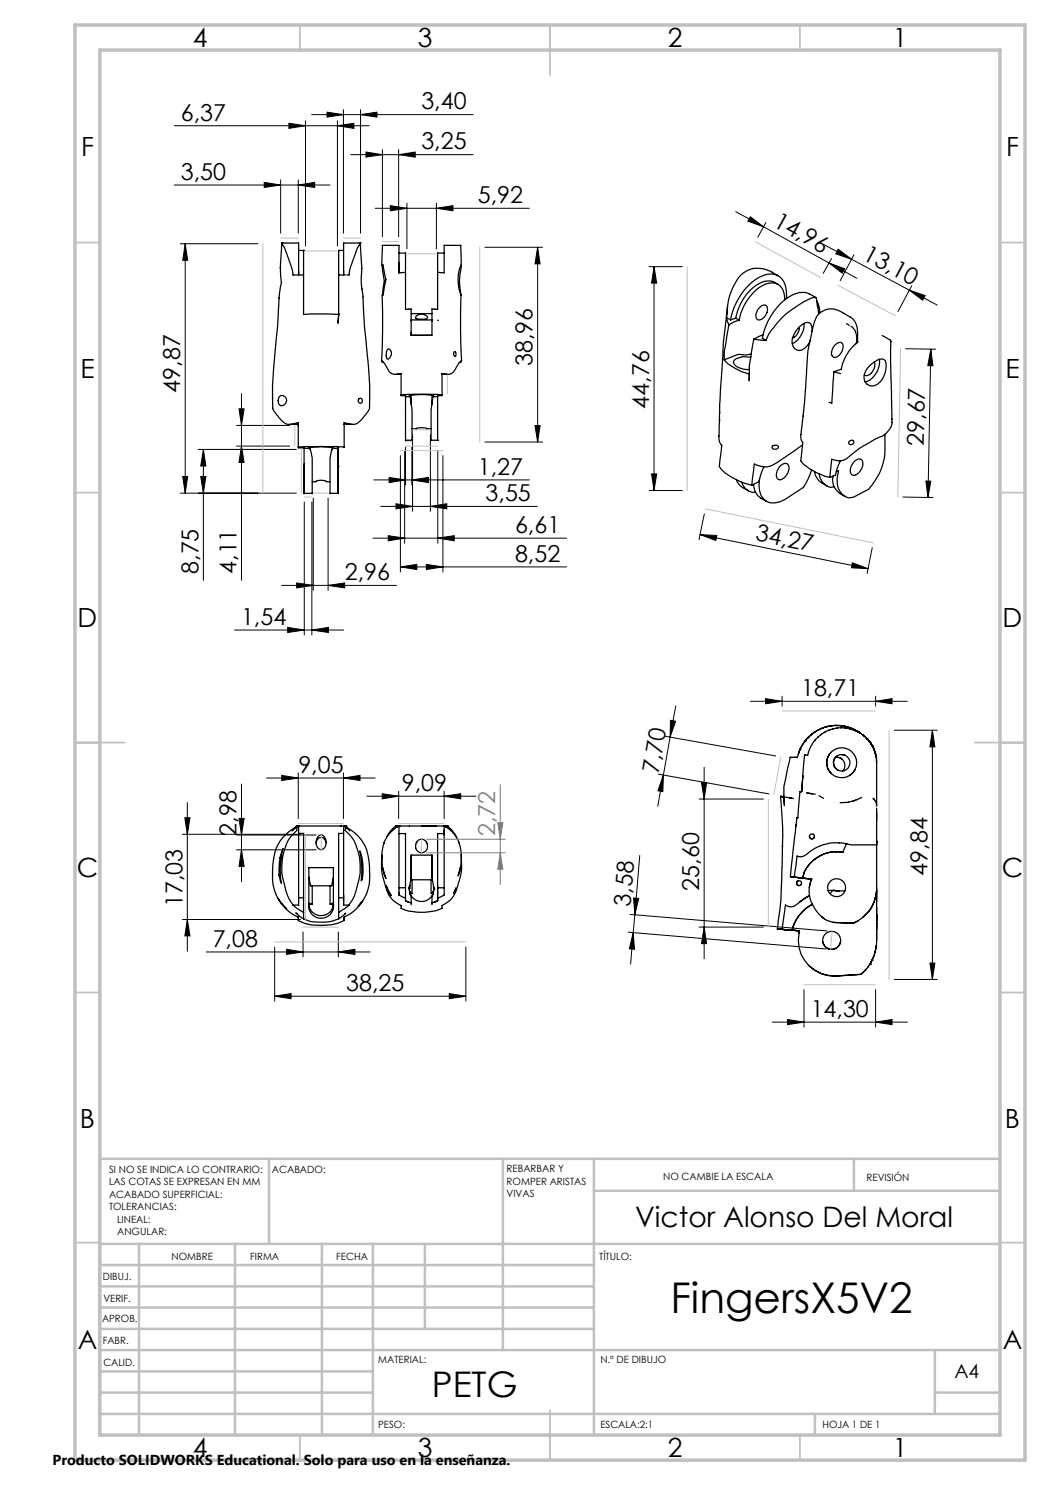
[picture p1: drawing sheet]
<svg xmlns="http://www.w3.org/2000/svg" width="210mm" height="297mm" viewBox="0 0 210 297" stroke-linecap="round" stroke-linejoin="round" font-family="sans-serif">
<g fill="none" stroke="#000" stroke-width=".25">
<path d="M56.1 53.6v.7a8.8 8.8 0 0 1-.1 3.6l-.2 1.6a156.3 156.3 0 0 1-1 13.8l-.3 3.8v4a3.1 3.1 0 0 0 1.2 2.3 2.7 2.7 0 0 0 2.4 1.5l1.6-.4v4.9M56.4 48.6l-.3 5M56.4 48.6h3.3v6.4M56.4 48.6h.1M56.4 48.6l.5 .9 1.2 3.4 .5 2.1h2.1M59.7 50.1h1M59.7 54.2v.6M60.7 55v7.9l1.5-.1 5.5 .1M60.7 50.1v4.9M60.7 50.1h.1M67.7 50.1h.1M67.7 50.1h1"/>
<path d="M67.7 55v7.9M67.7 55h1.3M67.7 50.1v4.9M72 48.6l.4 5.3a16.4 16.4 0 0 0 .2 5.1v.5a142.6 142.6 0 0 0 1.1 13.8l.2 3.9v3.9a3.1 3.1 0 0 1-1.2 2.3 2.7 2.7 0 0 1-2.4 1.5l-1.5-.4v4.9M72 48.6h-3.3v6.4v-.9M72 48.6l-.5 .9-.8 2.2a9.3 9.3 0 0 0-.9 3.3h-.4M72 48.6h.1M76.4 53.1l.1-4h3.3v5.5M76.4 53.1l.2-.1 .3 1.9a3.8 3.8 0 0 1-.1 2.8l-.2 1.3-.2 .1 .1 7.3-.2 5.7a5.8 5.8 0 0 1 1.6 2.3l.4 .3 .7 .2 1.2-.2v4.2M76.4 53.1l.5 3.1M76.4 53.1h.2M76.9 56.2l-.4 2.8"/>
<path d="M76.9 56.2h.2M79.8 50.6h1.3v3.9M79.8 52.5v2.1M81.1 54.5l-1.3 .1M81.1 54.5v7.3h1.1v5.3M87.5 54.5v7.3h-1.1v5.3h-4.2M88.8 50.6h-1.3v3.9M92.2 59l-.1 7.4 .2 5.7M92.2 53.3l-.1-4.2h-3.3v5.5l-1.3-.1M92.2 53.1v.1a18.6 18.6 0 0 0-.2 4.7l.2 1.2-.1-.3a8.6 8.6 0 0 1-.3-4.7zM155.5 56.8a3.4 3.4 0 0 0-4.3 .3 10.5 10.5 0 0 0-4.1 6.5M155.6 55.1l-.7-.4a5.1 5.1 0 0 0-7.3 1 12.5 12.5 0 0 0-2.1 5.7"/>
<path d="M157.3 59.7a4.6 4.6 0 0 0-1.7-4.5 4.4 4.4 0 0 0-4.6 .8 12.9 12.9 0 0 0-4.9 8M163.2 59.5l.3 2M163.2 59.5l-1-.5a3.9 3.9 0 0 0-4.3 .3 12.7 12.7 0 0 0-5.4 8.4l.7 .4M163.2 59.5a4.4 4.4 0 0 0-2.8 1.1l-.6 .3a16.7 16.7 0 0 0-6.4 6.6l-.2 .6M55.9 79.3a.96 .96 0 0 1 1.4 .4 .96 .96 0 0 1-.6 1.4h-.4a1.07 1.07 0 0 1-.4-1.8zM67.8 62.7l-.2 2zM76.3 72.1l.1 .3 .3 .1M77.5 69.8a.69 .69 0 0 1 .8 1l-.4 .8a.35 .35 0 0 1-.4 .2 .35 .35 0 0 1-.2-.4v-1zM79.2 74.9h1M80.2 78.9l2.6-.1 5.6 .1M80.2 78.9v.2h.9v.2M81.1 79.3v8.7"/>
<path d="M81.1 79.3h1M82.1 79.3a33.9 33.9 0 0 1 .3 6.8v1.9h-1.3M82.1 79.3l-.3-.1a10 10 0 0 1 5 0l-.2 .1M82.2 62.7h4.2M82.2 64.1v.1M82.2 64h4.2M82.2 79.1v1.8M82.2 66.5v.6M82.4 67.1h3.9M83.3 63.2a1.55 1.55 0 0 1 2.2 .3 1.77 1.77 0 0 1-1.6 .3l-.6-.1-.2-.2zM86.4 79.1v1.8M86.4 64.1v.1"/>
<path d="M86.6 79.3a33.9 33.9 0 0 0-.4 6.8v1.9h1.3M86.6 79.3h.9M87.5 64.1h.2M87.5 79.3v8.7M88.4 74.9h1.1M88.4 78.9v.2h-.9v.2M90.8 70.4l.1-.1a.55 .55 0 0 1 .1 1l-.3-.4zM92.3 72.1v.1a.29 .29 0 0 1-.1 .3 .29 .29 0 0 1-.3 0M92.3 72.1l-.7 .8a4 4 0 0 1-1.6 1.9l-1.6-.1v4.2M144.9 72l.7 .7 1.4 1 1.4 .7 1.5 .4M145.3 63.5l.5 1.5M145.3 63.5l.8 .5"/>
<path d="M145.5 61.4v.2a272.3 272.3 0 0 0-1.6 19.3v3.2M145.5 61.4l-.2 2.1M145.8 65l-.9 5.3v1.7M147.1 63.6l-1 .4M147.1 63.6l.7 .4M147.8 64l-1 .4-1 .6M149.9 74.7l-.1 1.5zM150.2 71.4a4 4 0 0 0-3.3 .6 .9 .9 0 0 0 .5 1.4l1.3 .4 1.2 .1M150.2 70.8l-1 .2-1.5-.1-2.8 1.1M150.8 67.8l-.9 5.4v1.6M150.8 67.8l2.4 .3M151.8 61.6a1.02 1.02 0 0 1 1.6-.4 2.1 2.1 0 0 1-1.8 2.8 1.55 1.55 0 0 1 .2-2.4z"/>
<path d="M152.6 67l-1.8 .8M156.9 60a2.77 2.77 0 0 0-2.8-3.4 7.9 7.9 0 0 0-5.3 4.5l-.6 1.4-.4 1.5M159.9 65.4a2.45 2.45 0 0 1-1.4 2.2M160.8 64.7a4.5 4.5 0 0 1-2.4 4.1M162.4 66.2a2.03 2.03 0 0 0-.5-1.6 2.54 2.54 0 0 0-2.5 1.4 3.7 3.7 0 0 0-.9 2.8 1.55 1.55 0 0 0 1.3 1.3 1.55 1.55 0 0 0 1.6-.9l.6-1.1M163.3 60.2l.5 1.1 .1 1.3M163.5 61.3v-.2l.2 1.7M166.8 74.3l-.4 6.3-.6-.1M166.8 74.3l1.3 .4M166.9 69.1l.3-.3a.8 .8 0 0 1 1.1-.3 .8 .8 0 0 1 .3 1.1 1.97 1.97 0 0 1-1.8 1.9 1.17 1.17 0 0 1-.3-1.7zM168.2 73.9h.1M168.2 73.9l-1.4 .4"/>
<path d="M169.3 64.7l.6 .3M170.2 65.3a2.86 2.86 0 0 1 1 3.4M171.5 68.5a8.2 8.2 0 0 0-.5-4.2 6.9 6.9 0 0 0-2.8-1.9l-1.5-.6a3.7 3.7 0 0 0-2.9 .9 7.1 7.1 0 0 0-1.4 3.5 47 47 0 0 0-1.3 11l-.7 8.1a4.1 4.1 0 0 0 .1 3.2l-.3 3.7a5.7 5.7 0 0 0 2.1 1.8l2.8 1.3 .8 .2M171.6 68.4a8.4 8.4 0 0 0-3.4 5.5M173.7 73.3l.6-.5a2.9 2.9 0 0 1 2.4-.9 1.75 1.75 0 0 1 .5 1.9 3.7 3.7 0 0 1-2.8 3.4 1.77 1.77 0 0 1-1.4-2.7zM174.8 72.4a2.09 2.09 0 0 1-1.7 2.7l-.2-.1M175.9 71.9a4.2 4.2 0 0 1-2.9 4.5M176.4 67.1l1.8 1.1-.1 4.7 .3 11a3.7 3.7 0 0 1-2.7 3.6l-.8 .4a31.7 31.7 0 0 0-5.9 4l-1.2 .3-1.5-.3-.4 3.6M58 84.9h1.7v.4M59.7 89.4l4.5-.1 4.6 .1M59.7 89.4v.2h1.1v.1M60.8 92.8v1.2"/>
<path d="M60.8 93.6v5.1M60.8 96.2v.6M60.8 89.7v9M60.8 93.9v2.9M60.8 89.7h1.1M61.9 89.7l.5 1.9v7.1h-1.6M61.9 89.7l-.2-.1a14.5 14.5 0 0 1 5 0l-.2 .1M62.1 89.5v.5M62.4 96.3h.6a2.46 2.46 0 0 1 2.3 0h.7M66.4 89.5v.5M66.5 89.7h1.1v9h-1.6v-7.1zM67.6 93.3v5.3"/>
<path d="M67.6 93.3h.1M67.6 89.5v3.8M67.6 90.2v.8M68.8 84.8l1.7 .1M68.8 89.4v.1M81.1 88v.2v-.2M81.1 82.5h.1M82.4 85.8h.9M83.3 85.8a2.58 2.58 0 0 1 2 0M83.3 85.7v.1M85.3 85.8h.9M85.3 85.7v.1"/>
<path d="M87.5 88h.1M143.9 84.1h.1M143.9 84.1l-.1 3.1a2.07 2.07 0 0 0 .6 1.8l-.5 4.3a11.1 11.1 0 0 0 6.5 3.7M143.9 84v.1M147.3 96a3.5 3.5 0 0 0 2.3 2.1M148.4 96.4a2.59 2.59 0 0 0 2.7 2.1M150.7 96.9a3.6 3.6 0 0 0 2.6 3.4M152.8 93.4l-1.1 3-1.3 .6M154.6 89.2l.3-.2a.48 .48 0 0 1 .8 .4 .48 .48 0 0 1-.7 .4 .4 .4 0 0 1-.5-.1 .4 .4 0 0 1 .1-.5zM155.9 93.4l.3-.3a.89 .89 0 0 1 1.2-.4 .89 .89 0 0 1 .4 1.1 2.24 2.24 0 0 1-2 2.1 1.24 1.24 0 0 1-.4-1.7zM160.5 89l-4 2.8a6.6 6.6 0 0 1-3.5 1.6l-2.2-.6-.4 4.2M162.3 94l-.7 1.7-.9 1.8-3.7 2.4a3.5 3.5 0 0 1-4.3-.1 4.9 4.9 0 0 1-.8-4.1"/>
<path d="M162.9 94.3a3.6 3.6 0 0 0 2.5 2.9M163.8 94.8a3.1 3.1 0 0 0 2.3 2.7l.7-.1M166.6 95.2a3.6 3.6 0 0 0 2.4 4.1M168.1 92.1l-.7 1.7-.3 1.2-1.2 .5M169.8 88.3a.47 .47 0 0 1 .7-.2 .47 .47 0 0 1 .1 .7l-.5 .1a.39 .39 0 0 1-.3-.6zM170.7 92.5l.3-.3a.89 .89 0 0 1 1.1-.4 .89 .89 0 0 1 .5 1.2 2.24 2.24 0 0 1-2 2 1.24 1.24 0 0 1-.4-1.7zM177 86.9a15.3 15.3 0 0 1-.6 6.5 12 12 0 0 1-2.7 4.5l-2.7 1.4a2.36 2.36 0 0 1-3.3-1.6 6 6 0 0 1 0-3.6l-.4 .2M178.4 83.8h.1M156.1 159.3l.1 1.7a57.8 57.8 0 0 1 .3 8.3v-.1v2.2a91.8 91.8 0 0 1-1 14.4M156.1 159.3h.1M156.1 159.3h.3M156.1 159.3h.5"/>
<path d="M156.4 159.3h.1M156.4 159.3l2.3 .4M156.4 159.3l.4 .1M156.5 159.3l.3 .1M156.8 159.2l.1 1.9zM157.9 159.6h.1M157.9 159.6h.3h-.2M158 151.5h.5M158 151.5l-1.2 5.8v2.1M158 151.5h1.5M158.8 151.5h.7M159 151.5h.1"/>
<path d="M159.7 150.8l-.2 .7M159.9 150.2l-.2 .6M159.9 150.2l-.2 .4M160 149.9h.1M160.3 158.3h-.3l-.4 5.2M160.5 155.3v.1M160.6 155.1l-.3 3.2M160.9 151l-.6 7.3M160.9 151h.1M160.9 148.3h.1M161 148.2h.1M161 148.2l-.1 .1"/>
<path d="M161.2 148l-.3 .3M161.2 148l-.8 1-.5 1.2M161.6 147.5h.1M161.6 147.5l-.4 .5M162.2 146.9h.1M162.2 146.9l-.6 .6M162.3 146.9h.1M162.3 146.9h-.1M162.5 158.8l-1.1-.2 1.7 .3M163 146.4l-.2 .1M163 148l-.1 .1M163.6 147.4l-.1 .1"/>
<path d="M163.8 145.9l-.1 .1M163.8 159.1l.9 .6M163.9 145.9h-.1a7.7 7.7 0 0 0-3.8 4.1v-.1M164.1 145.8l-1.9 1.1M164.3 146.9l-.2 .1M164.7 145.6l-.6 .2M164.7 145.6l-.3 .1M164.9 145.5a7.9 7.9 0 0 1 5.2 .1M164.9 145.5l-.2 .1M164.9 145.5l1.5-.3a8.1 8.1 0 0 1 3.7 .4M165 146.4l-.1 .1M165.5 145.3l-.3 .1"/>
<path d="M165.8 146l-.2 .1M166 150.7a2.93 2.93 0 0 0 .3 4M166.1 150.6l-.1 .1M166.4 145.1l-.2 .1M166.6 145.8h-.2M167.1 145.1h.2M167.1 151.4a1.65 1.65 0 0 1 1.7 .9 1.65 1.65 0 0 1-.2 1.9M167.5 145.6l-.2 .1M167.6 151.1a1.63 1.63 0 0 0-.9 1.4 1.63 1.63 0 0 0 .9 1.5M168 151.5l.5 .4M168 145.1h.2M168.1 145.6h.2"/>
<path d="M168.3 150.9l.8 .2M168.9 145.2l.2 .1M169 145.6h.2M169.8 145.5l.3 .1M169.9 145.7l.7 .2-.6-.1M169.9 145.7l-.6-.1a6.9 6.9 0 0 0-5.8 1.9 6.4 6.4 0 0 0-2 3.6l-.6-.1M169.9 145.7h.1M169.9 145.7l.1 .1M170 145.8h.1M170.1 145.6l.4 .2M170.1 155l-.2 .1M170.3 145.7l.2 .1"/>
<path d="M170.5 145.8l.4 .1M170.5 145.9l.5 .2M170.6 145.8l.4 .2M170.7 146l1.5 .7zM170.9 145.9l.5 .3M171 153.9l-.9 1.1M171.2 146.2l.6 .3M171.4 146.2l.1 .1M171.4 146.2l.3 .2M171.5 146.3l.3 .1M171.5 146.3h.1M171.6 146.3l.2 .1"/>
<path d="M171.7 146.4l-.1-.1 .4 .3M171.7 146.4l.4 .2-.3-.2M172.2 146.7l1.6 1.5-.3-.4M172.3 159.5l-1.3 .6-1.3 .3-1.7 .1M172.5 146.9v.1M172.5 146.9l.3 .2M172.5 146.9l.4 .3-.1-.1M172.5 146.9h.1M172.8 147.1l.1 .1M172.9 147.3l.6 .5M173.2 147.5l.3 .3zM173.5 147.8h.1"/>
<path d="M173.7 148.1l.4 .5zM174 148.5h.1M174 148.5v-.1l.3 .5M174.1 148.5l.2 .4M174.2 148.8l.3 .5zM174.3 148.9l.2 .3M174.4 149.1l.6 1.5M174.5 149.2h.1M174.7 149.7l.2 .3zM174.8 159.8l.1 .2M174.8 150h.1M174.9 150.1l.2 .7z"/>
<path d="M175.1 150.7l.2 1.8M175.1 150.7v.2a52.3 52.3 0 0 1 .2 8.9v1.4a1.88 1.88 0 0 0-.7-1.5M175.1 150.8h.1M54.8 171.7l-.1 .1M55.6 179.7l.8 1.1 .9 .9-.9-.9zM55.8 175h.3M56 171.6l.6-1.9-.5 3.7 .2 3.3-.5-1.7M56 171.6l-.2 3.4M56 171.6h.2M59.3 165.4h.1M59.2 165.4h.1a8.5 8.5 0 0 0-4.8 8 9.7 9.7 0 0 0 2.5 8.2l.1 .1a7.8 7.8 0 0 0 2.6 1.7M59.3 165.2h.4"/>
<path d="M59.3 165.3l-.2 .3 .2-.2M59.3 165.4l-.8 .8M59.3 165.2v.2M59.3 165.2a1.22 1.22 0 0 1-.6 1.6 10.1 10.1 0 0 0-2.3 7.1l.2 1.7a12.9 12.9 0 0 0 1.8 5l.2 .4M59.3 165.4l.1 .1M59.4 165.4h.1M59.7 165.2l-.3 .1M59.7 165.2h.1M59.7 165.2h8.5M59.7 166.7h1v12.9M59.7 165.2v15.8h-1.1M59.7 179.6h1"/>
<path d="M60.7 179.6v2.9M61.8 175.5l.3 1.7h4.3l.3-1.7M61.8 173.5h4.9v6.1a3.6 3.6 0 0 1-.7 3.3 2.5 2.5 0 0 1-2.7 .6 2.5 2.5 0 0 1-1.6-2.3zM62.4 177.2v3.7l-.5-.2-.1 .6M63.2 168.6l.2-.6a.88 .88 0 0 1 .9-.5 .88 .88 0 0 1 .8 .6l.1 .5M63.6 167.3a.8 .8 0 0 1 .8-.3 .8 .8 0 0 1 .6 .6 1.5 1.5 0 0 1-.8 2.3 1.56 1.56 0 0 1-.6-2.6zM66 177.2v3.7l.5-.2 .1 .7M67.7 179.6v2.9M67.7 179.6h1M68.2 165.2h.5M68.7 179v1.7M68.7 165.2h.4"/>
<path d="M68.7 165.2h.1M68.7 166.7h-1v12.9M68.7 165.2v15.8h1.1M68.9 165.2l.1 .1M68.9 165.2l.2 .1M69 165.4h.1M69.1 165.2h.1M69.1 165.5l.9 .7M69.1 165.2a1.39 1.39 0 0 0 .8 1.7 10 10 0 0 1 2.1 6.8 17 17 0 0 1-1.7 6.6l-.5 .7M69.1 165.2l.2 .1v.3M69.3 165.5h.1M69.3 165.4a8.5 8.5 0 0 1 4.6 8 12.1 12.1 0 0 1-.4 4.9 8.9 8.9 0 0 1-4.7 5.1"/>
<path d="M72 170.2a10 10 0 0 1 .3 5.9l.1-2.7zM73.7 171.7v.1M76.4 171a14 14 0 0 0 1.7 8.5l.9 .8 1.2 .8M76.5 173.5l.1 .5M76.6 174h.1M76.8 174.7l.1 .2M76.8 168.5v.2a7 7 0 0 0-.4 2.9l.1 1.9 .7 2.1-.6-1.6M77.2 177.1l1.1 2.1a3.4 3.4 0 0 1-1.1-2.1zM79.4 165.4a6 6 0 0 0-2.6 3.2M79.6 165.2h-.5l-.1 .1a4.8 4.8 0 0 0-1.7 2.2M79.6 165.2h.1M79.6 165.2h.2"/>
<path d="M79.7 165.2l-.4 .3M79.8 165.2h7.5M79.8 166.7h1.3v10.8M79.8 165.2v13.8M79.8 165.2h.1M79.8 179l1.3 .6M79.8 178.5v.5M79.8 177.5h1.3M81.1 179.6v.6l.6 .2M81.1 177.5v2.1M81.9 177.7h.1M81.9 177.2l-.1 .3"/>
<path d="M82 177.2l-.1 .5M82 178.7h.4M82 177.1l-.2 .8M82 178.8a2.48 2.48 0 0 0 2.3 1.5 2.48 2.48 0 0 0 2.3-1.6v.1M82 178.9h.1M82.2 171v5h4.2v-5M82.2 171h4.2M82.2 171v1.5a13.4 13.4 0 0 1-.4 5v.5l.4 1.3v1.2M82.4 176v2.7l-.3-.4-.1 .2M83.3 168.4v.3M83.6 168.1a1.28 1.28 0 0 1 1.9 1.1 1.28 1.28 0 0 1-1.8 1.2 1.47 1.47 0 0 1-.1-2.3zM84.3 165.2h4.5"/>
<path d="M85.3 168.4v.3M86.2 176v2.7l.4-.4 .1 .3M86.3 178.7h.3M86.4 171v1.5a13.4 13.4 0 0 0 .4 5v.5l-.4 1.3v1.2M86.7 177.3l.1 .5M86.7 177.7v.1M86.7 177.7h.1M86.8 177.8h.1M87.5 177.1v3M87.5 179.6v.6M87.5 177.5v2.1M87.5 177.5h1.3"/>
<path d="M88.8 165.2h.3M88.8 166.7h-1.3v10.8M88.8 165.2v13.8l-1.3 .6M88.8 165.2h.1M88.8 166v1M89 165.2l.3 .3M89 165.2h.1M89.1 165.2h.2M89.2 165.4a6 6 0 0 1 2.6 3.2M89.3 165.2l.3 .1a4.8 4.8 0 0 1 1.7 2.2M89.4 165.2h.1M91.2 177.7l-.5 .9z"/>
<path d="M91.8 168.5l.4 1.5 .1 2.4-.7 2.8 .3-.7M92.1 173.2l-.2 1.3M92.3 170.8v.1a13.4 13.4 0 0 1-2 8.8l-1.9 1.4v.6a11.2 11.2 0 0 1-8.2 0v-.6M158.1 175.3l.8 .1zM158.3 175.4l3.9 .4M158.9 175.4l1.6 .2M159.2 165v.3M159.3 176.6l.1 .3M159.4 163.5l-1.3 11.8M159.4 163.5h.2M159.4 176.3l-.1 .3M159.4 176.3h.1"/>
<path d="M160.3 176.6l-.1 .3-.3 .2-.5-.2M160.5 175.6h.1M160.5 175.6l1.7 .2M162.2 175.8h.1M162.2 175.8l-.3 1.7M162.9 167.2a.49 .49 0 0 1-.5 .5 .49 .49 0 0 1-.5-.4M165.6 178.1l3.4 .1M166.6 178.1l-.6 .6M166.7 178.1l1.1 .1M167.2 170.4h1.4M167.4 170.4a7 7 0 0 0-6.9 5.2M167.7 168.6h.1"/>
<path d="M167.8 178.2h.1M168.6 170.4a7.1 7.1 0 0 0-8.1 5.2M168.6 170.4h.1M169.2 168.7l.1 .1M169.3 168.8h.1M169.3 168.8l-.7 1.6M171.2 160l-.6 .2M175 179.6l.1-.2-.2 .6M175.3 178.7v-.2l-.1 .6M175.3 178.2v6.1a17.7 17.7 0 0 1-.8 7.5l-.9 1.7-1.4 1.4M175.3 162.4v1.8M175.3 161.6v6.7"/>
<path d="M175.3 168.2v.8M175.3 169h-.9a27.5 27.5 0 0 1-6.7-.4 9.2 9.2 0 0 0-6.6 2.4l-.9 .4-.8-.2-.5 4.2M175.3 169v8.5a7.5 7.5 0 0 1-4.6 7.1l-3.8-.1a5.3 5.3 0 0 1-4.3-3.4 6 6 0 0 1-.4-5.3M175.3 168.1v.9M175.3 177.5v2.8M58.6 181l2.1 1.5M59.5 182.8l-.3-.2 1.5 1.2M59.7 183.4v.2M59.7 183.4v.7a11.4 11.4 0 0 0 9.1 0M59.7 183.4v.1M60.7 182.5v1.3M60.7 183.8a9.9 9.9 0 0 0 5.1 .6l1.9-.6"/>
<path d="M61.7 180.8a2.49 2.49 0 0 0 2.5 2.3 2.49 2.49 0 0 0 2.5-2.3M61.9 180.9h.5M66 180.9h.5M67.7 182.5v1.3M68.8 183.4v.7M68.9 182.8l.2-.2-1.4 1.2M69.8 181l-2.1 1.5M72.5 180.2l-.9 1zM80.2 181.1h.1M81.1 180.1l.6 .3M81.7 180.4l.5 .1M82.2 180.5v.5"/>
<path d="M86.4 180.5v.5M87 180.4l-.6 .1M87.5 180.1v.1M87.5 180.1l-.5 .3M87.5 180.2l-.5 .2M155.5 185.8l.9 .1M156.1 185.8l3.7 .4zM156.4 185.9l2 .2M158.4 186.1h.1M158.4 186.1l1.4 .1M159.8 186.2a7.3 7.3 0 0 0 7.2 9l5.2-.3M159.8 186.2v.4"/>
<path d="M160 180.4l1.9-1.3-1.3 .8a4.3 4.3 0 0 1-2.6 1.5l-.9-.4-.7 4.9M161.7 193.1a7.3 7.3 0 0 0 5.3 2.1l5.2-.3M162.5 180.9a8 8 0 0 0-4.1 5.2M164.3 183.3l.5 .4M164.7 183.6l.2 .2M168.1 188.4a1.79 1.79 0 0 1-1.8 1.5 1.79 1.79 0 0 1-1.7-1.5M171.7 184.1l-1 .5-4.2-.1M173.1 194l-.2 .2M173.2 193.8l-1 1.1M174 192.8h.1M174.1 181.9l-1.6 1.6M174.4 192h.1"/>
<path d="M174.4 192l-.8 1.4M174.4 192l-.2 .4M174.5 181.1l-.4 .8M174.5 191.9l-.1 .1M174.5 181.1l-.2 .3M174.8 191.1l-.1 .3M174.8 180.3v.2M174.9 180.3l-.3 .6M174.9 191l-.3 .7M175.1 190.1l-.1 .3M175.1 190l-.2 .7M175.3 189.1l-.1 .2"/>
<path d="M175.3 189.1l-.1 .7M175.3 181.5v4.4M175.3 184.4v3.7"/>
<circle cx="72" cy="80.2" r=".47"/>
<circle cx="168.3" cy="152.6" r="1.65"/>
<circle cx="168.3" cy="152.5" r="3"/>
<circle cx="159.8" cy="176.6" r=".51"/>
<circle cx="162.4" cy="167.3" r=".5"/>
<circle cx="167.3" cy="177.5" r="1.79"/>
<circle cx="166.3" cy="188.1" r="1.8"/>
</g>
<g fill="none" stroke="#000" stroke-width=".2">
<path d="M34.9 37h31.1M34.9 25.1h38.9M52.8 36.5l3.3 .5-3.3 .5zM56.1 36v10.6M57.8 24.7l3.3 .4-3.3 .6zM59.7 37l3.2-.5v1zM59.7 36v10.6M61.1 24.2v25M62.3 22.9h32.3M65.4 22.4l3.3 .5-3.3 .5zM67.5 25.1l3.3-.4v1zM67.5 24.2v25"/>
<path d="M68.7 21.9v24.7M70.1 30.9h24.5M72.1 22.9l3.3-.5v1zM72.1 21.9v24.7M73.2 30.4l3.3 .5-3.3 .5zM76.5 29.9v17.4M79.7 30.9l3.3-.5v1zM79.7 29.9v17.4M36.1 48.8h15.5M37 48.8l.5 3.3h-1zM37 48.8v49.8M75 41.7h30.9"/>
<path d="M78.1 41.1l3.3 .6-3.3 .5zM81.4 40.6v9.2M87.3 41.7l3.3-.6v1.1zM87.3 40.6v9.2M97 49.5h11.5M107.5 49.5l.5 3.3h-1zM107.5 49.5v38.9M129.8 53.3h6.7M130.8 53.3l.5 3.3h-1zM130.8 53.3v44.8M147.1 42.3l5.6 3.1M150.1 43.4l2.6 2-3.1-1.2z"/>
<path d="M152.7 45.4l18.7 10.3M153.2 44.5l-1.6 2.9M164.7 48.9l5.6 3M165.8 52.6l3.1 1.2-.4 .8zM166.3 51.7l-1.7 3M167.6 49.8l2.7 2.1-3.2-1.1zM170.3 51.9l17.2 9.1M170.8 51l-2.8 5.2M181.9 58l3.1 1.1-.5 .9zM182.4 57.1l-2.8 5.2M48.3 78.7v37.4M181.1 69.7l6 .1"/>
<path d="M186.2 69.8l.4 3.4-1-.1zM186.2 69.8l-.6 29.7M36.1 98.6h23.2M36.5 95.3h1l-.5 3.3zM39.7 89.9h19.6M40.1 95.3h1.1l-.5 3.3zM40.7 89.9l.5 3.3h-1.1zM40.7 89.9v26.2M47.3 89.2h10.6M47.3 85.1h10.6M47.8 81.8h1l-.5 3.3zM48.3 89.2l.5 3.3h-1z"/>
<path d="M62.7 99.6v18.5M65.6 99.6v18.5M74.8 96h31.1M77.8 95.5l3.3 .5-3.3 .5zM80.1 91.1v23.3M80.9 90.2v18.5M81.1 89.4v7.6M82.4 96l3.3-.5v1zM82.4 89.4v7.6M82.5 87v15.3M86.1 87v15.3M87.6 90.2v18.5"/>
<path d="M88.6 91.1v23.3M97 88.4h11.5M107 85.1h1l-.5 3.3zM129.8 98.1h6.7M130.3 94.8h1l-.5 3.3zM180.6 99.4l6 .1M185.2 96.2h1l-.6 3.3zM56.3 117.1h23M59.3 116.6l3.4 .5-3.4 .5zM60.9 100.4v26.6M62.4 100.4v26.6M65.6 117.1l3.3-.5v1z"/>
<path d="M74.6 107.6h38.7M76.2 101.3h31.3M77.6 107.1l3.3 .5-3.3 .6zM79.2 100.7l3.3 .6-3.3 .5zM80.1 113.4l3.3-.5v1zM80.1 113.4h33.2M85.3 112.9l3.3 .5-3.3 .5zM86.1 101.3l3.3-.6v1.1zM87.6 107.6l3.2-.5v1.1zM140 106.9l3.4 .2-.2 1zM140 106.9l33.6 6.8M140.9 102.8l-1.1 5.1"/>
<path d="M170.5 112.6l3.1 1.1-3.3-.1zM174.4 109.5l-1 5.2M46.9 126h21.8M57.5 125.5l3.4 .5-3.4 .5zM62.4 126l3.3-.5v1zM153.1 139.7l3.3 .6-3.3 .5zM156.4 139.2v2M175.1 139.2v2M48.3 156.8v19.5M53.3 155.6h21.7M56.3 155.1l3.4 .5-3.4 .5zM59.7 154.6v9.1"/>
<path d="M68.7 155.6l3.3-.5v1zM68.7 154.6v9.1M73.4 159.2h21.8M76.4 158.7l3.3 .5-3.3 .6zM79.7 158.3v5.4M88.8 159.2l3.3-.5v1.1zM88.8 158.3v5.4M131.7 154.8l22.1 4M132.7 155l-.1 3.3-1-.2zM132.7 155l-1.1 6.3M133 147.2l22.2 4M134 147.4l-1.3 7.6"/>
<path d="M134.1 144.1l1 .1-1.1 3.2zM135.1 141.2l-1.1 6.2M139.8 159.8h12.9M140.3 156.5h1l-.5 3.3zM140.8 153.5v38.3M150.1 140.3h31.4M175.1 140.3l3.3-.6v1.1zM178.9 146h8.6M186.5 146l.5 3.4h-1zM186.5 146v49.9M36.5 166.9h23.6M37 163.5h1l-.5 3.4z"/>
<path d="M37.5 160.5v29.7M47.3 167h15.9M47.3 170h15.9M47.8 163.7h1l-.5 3.3zM48.3 170l.5 3.3h-1zM126.7 179.6l1 .1-.7 3.2zM128 171.1l-1 11.8M36.5 183.9h23.6M37.5 183.9l.5 3.3h-1zM41.2 190.4h32.8M54.9 199.2l3.3-.5v1zM54.9 189.4v10.8"/>
<path d="M54.9 199.2h38.3M57.3 189.9l3.3 .5-3.3 .5zM60.6 186.4v5M67.7 190.4l3.3-.5v1zM67.7 186.4v5M89.9 198.7l3.3 .5-3.3 .5zM93.2 189.4v10.8M125.7 186.4l39.4 3.4M126 182.9l39.4 3.3M126.6 186.5l.3 3.4-1-.1zM126.6 186.5l-.5 6.3M127 182.9l-.4 3.6"/>
<path d="M139.8 185.4h12.9M140.8 185.4l.5 3.3h-1zM160.8 197.9v7.5M175.1 197.9v7.5M178.9 195.9h8.6M186 192.6h1l-.5 3.3zM154.4 204.4h27.1M157.5 203.9l3.3 .5-3.3 .5zM175.1 204.4l3.3-.5v1z"/>
</g>
<path d="M100 156.9v20M85.3 167.8h15.8M85.3 170.6h15.8M99.6 164.5h1l-.6 3.3zM100 170.6l.6 3.2h-1z" fill="none" stroke="#808080" stroke-width=".2"/>
<g fill="none" stroke="#c0c0c0" stroke-width=".2">
<path d="M52.6 48.8v49.8M56.1 47.6h3.6M61.1 50.2h6.4M68.7 47.6h3.4M76.5 48.3h3.2M81.4 50.8h5.9M96 49.5v38.9M137.4 53.3v44.8M151.1 48.3l13.1 7.3M167.6 57l11.5 6.2M89.5 75v3.8M180.1 69.7l-.5 29.7"/>
<path d="M58.9 85.1v4.1M60.3 89.9v8.7M60.9 99.4h1.5M62.7 98.6h2.9M80.1 90.1h8.5M80.9 89.2h6.7M81.1 88.4h1.3M82.5 86h3.6M141.1 101.8l33.6 6.8M153.7 159.8v25.6M156.1 151.4l-1.3 7.6M156.4 142.2h18.7"/>
<path d="M177.8 146v49.9M59.7 164.7h9M61.1 166.9v17M64.2 167v3M79.7 164.7h9.1M84.3 167.8v2.8M54.9 188.4h38.3M60.6 185.4h7.1M160.8 197h14.3M166.4 186.3l-.3 3.6"/>
</g>
<g fill="none" stroke="#c0c0c0" stroke-width=".35">
<path d="M60 5v5M110 5v10M160 5v5M15 48.5h5M200 48.5h5M15 98.5h5M200 98.5h5M15 148.5h10M195 148.5h10M15 198.5h5M200 198.5h5M15 248.5h5"/>
<path d="M200 248.5h5M60 287v5M110 282v10M160 287v5"/>
</g>
<g fill="none" stroke="#c0c0c0" stroke-width=".5">
<path d="M53.8 231.8v17M100.6 231.8v38.2M118.8 231.8v55.2M118.8 238.2h81.2M170.8 231.8v6.4M200 231.8h-180v55.2M20 248.8h180M20 257.3h98.8M20 253h98.8M27.8 248.8v38.2M47 248.8v38.2M64.4 248.8v38.2"/>
<path d="M74.6 248.8v38.2M85 248.8v17M20 265.8h98.8M20 261.5h98.8M20 278.5h54.6M20 274.3h54.6M20 270h180M187 278.5h13M187 270v12.8M20 282.8h180M163 282.8v4.2"/>
</g>
<path d="M15 5h190v287h-190zM20 10h180v277h-180z" fill="none" stroke="#c0c0c0" stroke-width=".7"/>
<g fill="#000">
<path d="M150.1 43.4l2.6 2-3.1-1.2zM165.8 52.6l3.1 1.2-.4 .8z"/>
<path d="M167.6 49.8l2.7 2.1-3.2-1.1zM181.9 58l3.1 1.1-.5 .9z"/>
<path d="M186.2 69.8l.4 3.4-1-.1zM185.2 96.2h1l-.6 3.3z"/>
<path d="M40.7 89.9l.5 3.3h-1.1zM40.1 95.3h1.1l-.5 3.3zM37 48.8l.5 3.3h-1zM36.5 95.3h1l-.5 3.3zM107.5 49.5l.5 3.3h-1zM107 85.1h1l-.5 3.3zM140.3 156.5h1l-.5 3.3zM140.8 185.4l.5 3.3h-1zM130.8 53.3l.5 3.3h-1zM130.3 94.8h1l-.5 3.3z"/>
<path d="M48.3 89.2l.5 3.3h-1zM47.8 81.8h1l-.5 3.3zM186 192.6h1l-.5 3.3zM186.5 146l.5 3.4h-1z"/>
<path d="M79.2 100.7l3.3 .6-3.3 .5zM86.1 101.3l3.3-.6v1.1zM77.8 95.5l3.3 .5-3.3 .5zM82.4 96l3.3-.5v1zM77.6 107.1l3.3 .5-3.3 .6zM87.6 107.6l3.2-.5v1.1zM80.1 113.4l3.3-.5v1zM85.3 112.9l3.3 .5-3.3 .5zM59.3 116.6l3.4 .5-3.4 .5zM65.6 117.1l3.3-.5v1zM57.5 125.5l3.4 .5-3.4 .5zM62.4 126l3.3-.5v1zM52.8 36.5l3.3 .5-3.3 .5zM59.7 37l3.2-.5v1zM65.4 22.4l3.3 .5-3.3 .5zM72.1 22.9l3.3-.5v1zM57.8 24.7l3.3 .4-3.3 .6zM67.5 25.1l3.3-.4v1zM73.2 30.4l3.3 .5-3.3 .5zM79.7 30.9l3.3-.5v1zM78.1 41.1l3.3 .6-3.3 .5zM87.3 41.7l3.3-.6v1.1zM56.3 155.1l3.4 .5-3.4 .5zM68.7 155.6l3.3-.5v1zM57.3 189.9l3.3 .5-3.3 .5zM67.7 190.4l3.3-.5v1zM54.9 199.2l3.3-.5v1zM89.9 198.7l3.3 .5-3.3 .5zM76.4 158.7l3.3 .5-3.3 .6zM88.8 159.2l3.3-.5v1.1zM157.5 203.9l3.3 .5-3.3 .5zM175.1 204.4l3.3-.5v1z"/>
<path d="M140 106.9l3.4 .2-.2 1zM170.5 112.6l3.1 1.1-3.3-.1z"/>
<path d="M134.1 144.1l1 .1-1.1 3.2zM132.7 155l-.1 3.3-1-.2z"/>
<path d="M175.1 140.3l3.3-.6v1.1zM153.1 139.7l3.3 .6-3.3 .5z"/>
<path d="M37 163.5h1l-.5 3.4zM37.5 183.9l.5 3.3h-1z"/>
<path d="M47.8 163.7h1l-.5 3.3zM48.3 170l.5 3.3h-1z"/>
<path d="M126.7 179.6l1 .1-.7 3.2zM126.6 186.5l.3 3.4-1-.1z"/>
</g>
<path d="M99.6 164.5h1l-.6 3.3zM100 170.6l.6 3.2h-1z" fill="#808080"/>
<text font-size="8.5" x="134.1" y="262.6">FingersX5V2</text>
<text font-size="7.1" x="86.4" y="279.5">PETG</text>
<text font-size="5.6" x="127" y="245.3">Victor Alonso Del Moral</text>
<g font-size="5.3">
<text x="38.5" y="9.5">4</text>
<text x="83.5" y="9.5">3</text>
<text x="133.5" y="9.5">2</text>
<text x="178.5" y="9.5">1</text>
<text x="16.2" y="31.2">F</text>
<text x="201.2" y="31.2">F</text>
<text x="16.1" y="75.5">E</text>
<text x="201.1" y="75.5">E</text>
<text x="15.5" y="125.5">D</text>
<text x="200.5" y="125.5">D</text>
<text x="15.4" y="175.5">C</text>
<text x="200.4" y="175.5">C</text>
<text x="16" y="225.5">B</text>
<text x="201" y="225.5">B</text>
<text x="15.5" y="269.7">A</text>
<text x="200.5" y="269.7">A</text>
<text x="38.5" y="291.5">4</text>
<text x="83.5" y="291.5">3</text>
<text x="133.5" y="291.5">2</text>
<text x="178.5" y="291.5">1</text>
</g>
<g font-size="4.7">
<text x="84.3" y="21.9">3,40</text>
<text x="36.2" y="24.1">6,37</text>
<text x="84.3" y="29.9">3,25</text>
<text x="36.2" y="36">3,50</text>
<text x="95.6" y="40.6">5,92</text>
<text x="154.4" y="45.1" transform="rotate(29 154.4 45.1)">14,96</text>
<text x="172.3" y="51.8" transform="rotate(28 172.3 51.8)">13,10</text>
<text x="106.5" y="73.3" transform="rotate(-90 106.5 73.3)">38,96</text>
<text x="36" y="78.5" transform="rotate(-90 36 78.5)">49,87</text>
<text x="129.8" y="81.7" transform="rotate(-90 129.8 81.7)">44,76</text>
<text x="184.8" y="89.2" transform="rotate(-89 184.8 89.2)">29,67</text>
<text x="95.6" y="95">1,27</text>
<text x="97.1" y="100.2">3,55</text>
<text x="103" y="106.6">6,61</text>
<text x="103" y="112.4">8,52</text>
<text x="151" y="108.1" transform="rotate(11 151 108.1)">34,27</text>
<text x="39.7" y="114.8" transform="rotate(-90 39.7 114.8)">8,75</text>
<text x="47.3" y="114.8" transform="rotate(-90 47.3 114.8)">4,11</text>
<text x="69" y="116.1">2,96</text>
<text x="48.2" y="125">1,54</text>
<text x="160.2" y="139.2">18,71</text>
<text x="59.7" y="154.6">9,05</text>
<text x="131.7" y="154.7" transform="rotate(-80 131.7 154.7)">7,70</text>
<text x="80.4" y="158.2">9,09</text>
<text x="47.3" y="167.1" transform="rotate(-90 47.3 167.1)">2,98</text>
<text x="139.8" y="178.1" transform="rotate(-90 139.8 178.1)">25,60</text>
<text x="185.5" y="175.1" transform="rotate(-90 185.5 175.1)">49,84</text>
<text x="36.5" y="181.5" transform="rotate(-90 36.5 181.5)">17,03</text>
<text x="126.1" y="181.3" transform="rotate(-85 126.1 181.3)">3,58</text>
<text x="42.5" y="189.3">7,08</text>
<text x="69.2" y="198.2">38,25</text>
<text x="162.1" y="203.4">14,30</text>
</g>
<text font-size="4.7" fill="#808080" x="99.1" y="167.2" transform="rotate(-90 99.1 167.2)">2,72</text>
<text font-size="3.9" x="190.9" y="275.5">A4</text>
<text font-size="2.9" x="10.5" y="292.9">Producto SOLIDWORKS Educational. Solo para uso en la enseñanza.</text>
<g font-size="2">
<text x="21.8" y="234.6">SI NO SE INDICA LO CONTRARIO:</text>
<text x="21.8" y="237.1">LAS COTAS SE EXPRESAN EN MM</text>
<text x="21.8" y="239.6">ACABADO SUPERFICIAL:</text>
<text x="54.4" y="234.6">ACABADO:</text>
<text x="101.3" y="234.5">REBARBAR Y</text>
<text x="101.3" y="237">ROMPER ARISTAS</text>
<text x="101.3" y="239.5">VIVAS</text>
<text x="132.6" y="236">NO CAMBIE LA ESCALA</text>
<text x="173.3" y="236.2">REVISIÓN</text>
<text x="21.8" y="242.1">TOLERANCIAS:</text>
<text x="23.4" y="244.6">LINEAL:</text>
<text x="23.4" y="247.1">ANGULAR:</text>
<text x="34.3" y="252">NOMBRE</text>
<text x="50" y="251.9">FIRMA</text>
<text x="67.2" y="251.9">FECHA</text>
<text x="119.9" y="251.9">TÍTULO:</text>
<text x="20.6" y="256.1">DIBUJ.</text>
<text x="20.7" y="260.3">VERIF.</text>
<text x="20.4" y="264.4">APROB.</text>
<text x="20.5" y="268.8">FABR.</text>
<text x="20.7" y="273.1">CALID.</text>
<text x="75.6" y="272.5">MATERIAL:</text>
<text x="120.1" y="272.5">N.º DE DIBUJO</text>
<text x="75.6" y="285.5">PESO:</text>
<text x="120.1" y="285.6">ESCALA:2:1</text>
<text x="164.5" y="285.6">HOJA 1 DE 1</text>
</g>
</svg>
